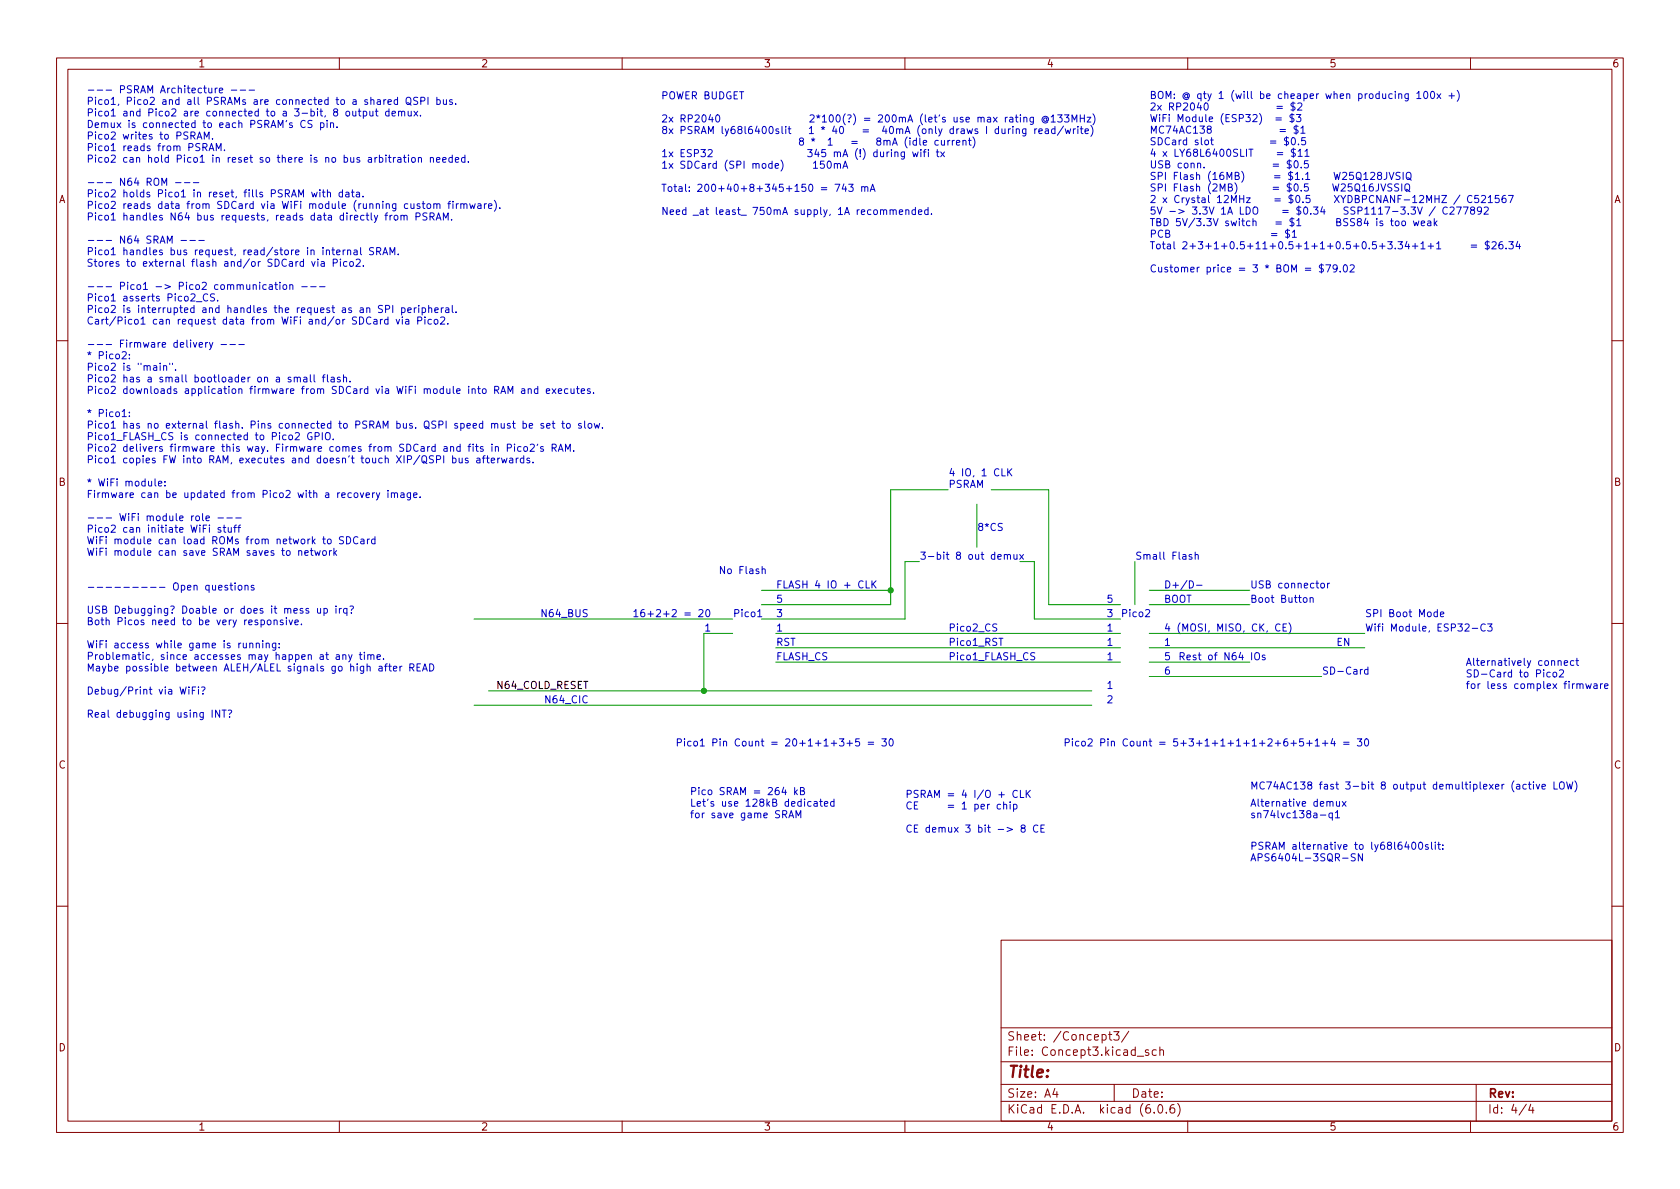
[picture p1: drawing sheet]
<svg xmlns="http://www.w3.org/2000/svg" width="297mm" height="210mm" viewBox="0 0 297 210" stroke-linecap="round" stroke-linejoin="round" font-family="sans-serif">
<g fill="none" stroke="#840000" stroke-width=".18">
<path d="M10 10.2h277v190.1h-277zM12 12.2h273v186.1h-273zM60 10.2v2M110 10.2v2M160 10.2v2M210 10.2v2M260 10.2v2M10 60.2h2M285 60.2h2M10 110.2h2M285 110.2h2M10 160.2h2"/>
<path d="M177 166.3h108v32h-108zM285 160.2h2M60 198.3v2M110 198.3v2M160 198.3v2M177 194.8h108M177 191.8h108M177 187.8h108M177 181.8h108M186.5 192.5l-.4 1h1M186.9 193v1M194.9 183l.4-.1 .3 .3v.4l-.2 .3h-.5"/>
<path d="M196 182.9h.6M196.2 182.4v1.3l.4 .2M196.9 182.4h1l-.5 .6 .4 .1v.7l-.2 .1h-.5l-.2-.1M197 191.8v3M199.6 182.4l-1.3 1.9M201.1 186.8h1.1M203.1 185.7l-.4-.1-.2 .2 .1 .3 .5 .1v.4h-.6M204.1 196.7v.1M204.4 185.7l-.4-.1-.3 .3v.4l.2 .3h.5M204.9 195.4l.2-.1a.81 .81 0 0 1 .6 .7 .81 .81 0 0 1-.3 .8h-.2a.81 .81 0 0 1-.6-.6 .81 .81 0 0 1 .3-.8zM205.1 185.8l.2-.2 .3 .1 .1 .9M205.1 185.1v1.5"/>
<path d="M206.2 196.7v.1M207.6 195.3a.59 .59 0 0 0-.7 .7v.5l.1 .3h.4l.2-.1 .1-.5-.1-.2-.5-.1-.2 .3M208.2 195.1a1.72 1.72 0 0 1 0 2.3M210 198.3v2M260 198.3v2M261 191.8v6.5M269.9 195.3l-1.3 1.9M270.6 195.3l-.3 1h.9M271 195.8v1"/>
</g>
<g fill="none" stroke="#0000c2" stroke-width=".18">
<path d="M36.9 15.6l.1 .8h.3l.2-.1M37.5 15.6v.8M38.1 15.6v.8M38.4 15.6l-.3 .2M38.8 16l.6-.1-.1-.3h-.3l-.2 .2v.6h.5M40.9 15.9h1M42.5 15.9h.9M44 15.9h1M61.3 19.7h.3l.2 .2v.4l-.2 .2h-.3l-.1-.2zM62.4 19.7v.8h.3l.2-.1M62.9 19.7v.8M63.3 19.7h.5"/>
<path d="M63.5 19.2v1.1l.3 .2M64.2 19.7h.4l.2 .2-.1 .6h-.5M64.2 19.7v1.2M65.4 19.7l.1 .8h.3l.1-.1M65.9 19.7v.8M66.4 19.7h.4M66.5 19.2v1.1l.3 .2M68.6 18l.6-.1-.1-.2-.3-.1-.2 .2 .1 .6h.4M68.8 19.7h-.4l-.2 .2 .1 .6h.5M68.8 19.2v1.3M70.3 17.7l-.4-.1-.2 .3 .1 .5h.5M70.3 17.2v1.3"/>
<path d="M70.5 19.8l.2-.1h.3v.8M70.5 19.7v.8M71 19.8l.2-.1h.3l.1 .8M72 17.3l.1-.1a.43 .43 0 0 1 .5 .4v.4a.42 .42 0 0 1-.4 .5 .42 .42 0 0 1-.4-.5v-.4zM72 18.2l.7 .4M72.2 19.7v.8h.3l.2-.1M72.7 19.7v.8M73.2 19.7l.7 .8M73.9 17.3l-.5-.1-.2 .1v.4l.5 .2 .2 .3-.3 .3-.5-.1M73.9 19.7l-.7 .8M74.4 17.9l.6-.1 .1-.2v-.3l-.7-.1v1.3M75.7 17.2v1.3"/>
<path d="M77.2 17.7l.4-.1 .2 .3-.1 .5h-.5M77.2 17.2v1.3M78.4 17.6l.1 .8 .3 .1 .1-.2M78.9 17.6v.9M80 17.7l-.3-.1-.2 .2v.2l.5 .1v.3h-.5M80.6 18.3v.2M213 18.3l.2-.1a.68 .68 0 0 1 .4 .6 .68 .68 0 0 1-.4 .7l-.2-.1-.1-.4zM225.8 18.8h.9M225.8 19.2h.9M228.6 18v1.7M229 18.3l-.5-.1-.2 .2 .1 .3 .5 .3v.4l-.2 .1-.4-.1M229.5 18.3l.4-.1 .3 .4-.8 .9h.8"/>
<path d="M247.3 16.7l.2-.1h.3v.8M247.3 16.6v.8M249 16.6v1l-.2 .3-.3-.1M249 16.6h-.4l-.2 .2 .1 .6h.5M250.5 16.5l.4-.3v1.2M250.5 17.4h.7M251.8 16.3l.2-.1a.68 .68 0 0 1 .5 .6 .68 .68 0 0 1-.5 .6l-.2-.1-.1-.4zM253 16.3l.2-.1a.68 .68 0 0 1 .5 .6 .68 .68 0 0 1-.5 .6l-.2-.1-.1-.4zM254.1 16.6l.6 .8M254.7 16.6l-.6 .8M256.2 16.9h1M256.7 16.5v.9"/>
<path d="M257.6 16a1.46 1.46 0 0 1 0 1.9M28.6 32.8v-1.3l.4 .9 .5-.9v1.3M31 32.3h1M32.6 32.3h1M33.8 24l.6-.1 .1-.1-.1-.3-.6-.2v1.3M34.1 24l.4 .6M34.2 32.3h1M34.9 24.6l.4-1.3 .4 1.3M35 24.2h.6M35.9 26h.6l.1-.2-.1-.3-.6-.1v1.2M36.1 24.6v-1.3l.4 .9 .5-.9v1.3M36.2 26l.4 .6"/>
<path d="M37 26.6l.4-1.2 .4 1.2M37.1 26.3h.6M37.6 24.5v.1M38.2 26.6v-1.2l.5 .9 .4-.9v1.2M39.7 26.5v.1M54 21.4a.6 .6 0 0 0-.9 .4 .6 .6 0 0 0 .6 .8l.3-.2M55.1 34l.3 .8 .2-.6 .2 .6 .3-.8M55.2 21.3h-.5l-.2 .1v.4l.5 .2 .2 .3-.3 .3-.5-.1M56.6 33.6v.1M56.6 34v.8M56.7 21.8l.3-.1 .3 .3-.1 .5h-.5M56.7 21.7v1.3"/>
<path d="M57 34h.5M57.2 33.6v1l.3 .2M57.8 21.7v.9M57.9 34.1l.2-.1h.3v.8M57.9 33.6v1.2M58.4 21.8l.2-.1 .3 .1 .1 .8M58.4 21.7v.9M59.6 22.4v.2M60.6 34h-.4l-.3 .2 .2 .6h.5M60.6 33.6v1.2M61.2 34h.4l.1 .8M61.7 34.3h-.4l-.2 .2 .2 .3h.4"/>
<path d="M62.1 34h.5M62.3 33.6v1l.3 .2M63 34h.5l.1 .8M63.6 34.3h-.4l-.2 .2 .2 .3h.4M64.2 34.7v.1M68.1 38.1h.4M68.2 27.4v.1M68.2 27.8v.9M68.5 37.6l-.3 .2v1.1M68.7 27.8h.4M68.8 27.4v1.1l.3 .2M69 38.1v.8"/>
<path d="M69.3 20.1l.6-.1v-.3h-.4l-.2 .1 .1 .7h.5M69.3 38.1l-.3 .2M69.6 27.8v.9M69.7 38.2l.2-.1 .4 .1v.5l-.1 .2h-.3l-.2-.1zM69.9 27.8l-.3 .3M70.3 27.9h.5l.1 .8M70.9 28.1l-.4 .1-.2 .2 .2 .3 .4-.1M70.9 38.2l.2-.1h.3v.8M70.9 38.1v.8M71.3 27.8h.5M71.4 38.3l.2-.2h.3l.1 .8M71.5 27.4v1.1l.3 .2"/>
<path d="M72.2 27.4v.1M72.2 27.8v.9M72.9 27.9l.3-.1 .2 .3v.4l-.2 .2-.3-.1-.1-.1zM73.6 38.3h.6l.1-.2-.1-.3-.6-.2v1.3M74 28l.2-.2 .3 .1v.8M74 27.8v.9M74.3 20.4v.1M74.6 36h.5M74.8 35.6v1.1l.3 .2M75.5 37.7l-.5-.1-.2 .2v.3l.6 .3 .1 .3-.3 .2h-.4M75.6 36.1l.3-.1 .3 .3v.3l-.3 .3-.3-.1-.1-.2zM76 38.3h.6l.2-.2-.1-.3-.7-.2v1.3"/>
<path d="M76.1 28l.2-.2 .3 .1v.8M76.1 27.8v.9M76.3 38.3l.5 .6M76.7 36.1l.2-.1 .3 .1v.8M76.7 36v.9M77.1 38.9l.4-1.3 .5 1.3M77.2 28.3l.6-.2-.1-.2-.3-.1-.2 .2v.6h.5M77.2 36.2l.2-.2 .3 .1 .1 .8M77.2 38.6h.6M78.3 28.3l.6-.2-.1-.2-.3-.1-.2 .2v.6h.5M78.4 38.9v-1.3l.4 1 .4-1v1.3M79.2 36h.5"/>
<path d="M79.7 35.6l-.3 .2v1.1M79.8 38.8v.1M80 27.9l-.4-.1-.2 .3 .1 .5h.5M80 27.4v1.3M80.1 35.6v.1M80.1 36v.9M80.5 28.3l.6-.2v-.2l-.4-.1-.2 .2 .1 .6h.5M80.7 36v.9M81.1 36l-.4 .3M81.5 36.1l.2-.1 .3 .1v.8M81.5 36v.9M82 36.2l.2-.2 .3 .1 .1 .8"/>
<path d="M82.2 27.9l-.4-.1-.2 .3 .1 .5h.5M82.2 27.4v1.3M82.8 28.6v.1M83 36l.3 .9 .2-.6 .3 .6 .2-.9M84.5 36.1h.5v.8M85 36.3l-.4 .1-.2 .2 .2 .3 .4-.1M85.7 36v.9M86 36l-.3 .3M86.4 36.4l.6-.1-.1-.2-.3-.1-.2 .2v.6h.5M87.4 35.4a1.46 1.46 0 0 1 0 2M88.4 36.8v.1M125.2 26.6l.5-.2 .2 .4-.8 .9h.8"/>
<path d="M126.7 20.4l.1-.1a.68 .68 0 0 1 .5 .6 .68 .68 0 0 1-.5 .7l-.1-.1-.2-.4zM136.1 22.5l.2-.1a.68 .68 0 0 1 .4 .6 .68 .68 0 0 1-.4 .6l-.2-.1-.1-.4zM136.5 29l-.4-.1-.2 .3 .1 .5h.5M136.5 28.5v1.3M137.1 29.3l.6-.1-.1-.2-.4-.1-.1 .2v.6h.5M138.1 28.3a1.46 1.46 0 0 1 0 1.9M141.6 24.9l-.3-.2 .1-.2 .2-.1 .4 .1 .1 .1-.1 .2-.5 .2-.2 .2 .1 .3 .2 .2h.2l.3-.3v-.2l-.3-.3M143.5 24.6l.3 .1 .3-.1M143.6 24.9l.2-.2 .1 .2M143.8 24.4v.3M143.8 28.9l.4-.4v1.3M143.8 29.8h.8"/>
<path d="M145.7 28.5h-.6l-.1 .6 .2-.1h.4l.2 .2-.1 .4-.2 .2-.5-.2M146.4 28.6l.1-.1a.68 .68 0 0 1 .5 .6 .68 .68 0 0 1-.5 .7l-.1-.2-.2-.3zM146.4 24.8l.4-.4v1.3M146.4 25.7h.8M147.5 29l.2-.1 .3 .1 .1 .8M147.5 28.9v.9M147.6 32.6h.9l-.6 1.2M148.1 29.1l.1-.2 .3 .1 .1 .8M149 29.8l.5-1.3 .4 1.3M149.2 29.4h.6M149.2 32.5l-.3 .9h.8M149.5 33v.8"/>
<path d="M150.1 32.6h.7l-.4 .5 .4 .1v.5l-.2 .1-.5-.1M150.6 25h1M150.6 25.4h1M152.4 33.1l.1-.1 .3 .1 .1 .7M152.4 33v.8M152.6 26.3a1.46 1.46 0 0 1 0 1.9M152.9 33.2l.2-.2 .3 .1v.7M153.9 33.8l.4-1.2 .4 1.2M154 33.5h.6M155.1 26.9h-.4l-.2 .2 .1 .6h.5M155.1 26.4v1.3M155.3 24.9l-.3-.2 .1-.2 .2-.1 .3 .1 .1 .1v.2l-.6 .2-.1 .2v.2l.3 .3h.2l.2-.3v-.2l-.2-.3"/>
<path d="M155.7 26.9v.8h.3l.2-.1M156.2 26.9v.8M156.3 24.9l.2-.1 .3 .1v.8M156.3 24.8v.9M156.8 25l.2-.2 .3 .1 .1 .8M156.8 26.9v.8M157.2 26.9l-.4 .2M157.4 37.2l.2-.1 .3 .1v.7M157.4 37.1v.8M157.6 26.4v.2M157.6 26.9v.8M157.8 25.7l.4-1.3 .4 1.3"/>
<path d="M157.9 37.3l.2-.2 .3 .1 .1 .7M157.9 25.3h.6M158.2 27l.2-.1h.3l.1 .8M158.2 26.9v.8M159 37.5l.6-.1v-.2l-.4-.1-.2 .2 .1 .6h.5M159.9 26.9v1l-.2 .2h-.3M159.9 26.9h-.3l-.3 .2 .1 .6h.5M160.2 37.2l.1-.1 .3 .1 .1 .7M160.2 37.1v.8M160.4 24.2a1.46 1.46 0 0 0 0 2M160.9 24.8v.9M161.4 26.9l.2 .8 .3-.6 .2 .6 .2-.8"/>
<path d="M161.9 37.2l-.4-.1-.3 .2 .2 .6h.5M161.9 36.7v1.2M162 24.9l-.3-.1-.3 .3 .1 .5h.5M162 24.4v1.3M162.4 37.5l.6-.1-.1-.2-.3-.1-.2 .2 .1 .6h.4M162.6 24.4v1.1l.2 .2M162.8 26.4v.2M162.8 26.9v.8M163.2 25.2l.6-.1v-.2l-.4-.1-.2 .2 .1 .6h.5M163.2 26.9h.5M163.7 26.4l-.3 .2v1.1M164.1 37.2l-.4-.1-.2 .2 .1 .6h.5"/>
<path d="M164.1 36.7v1.2M164.1 26.4v.2M164.1 26.9v.8M164.7 37.8v.1M165.5 26.9h.5M165.7 26.4v1.1l.3 .2M165.9 24.9l-.4-.1-.2 .3 .1 .5h.5M166.3 26.9l.7 .8M166.4 24.8l.1 .8 .3 .1 .2-.2M167 24.8v.9M167 26.9l-.7 .8M167.6 24.8v.9"/>
<path d="M168 24.8l-.4 .3M168.4 24.8v.9M168.7 24.8l-.3 .3M169.1 25.2l.6-.1v-.2l-.4-.1-.2 .2 .1 .6h.5M170.3 24.9l.1-.1 .3 .1 .1 .8M170.3 24.8v.9M171.2 24.8h.5M171.4 24.4v1.1l.3 .2M172 24.2a1.46 1.46 0 0 1 0 2M174.6 20.8h.5l.1 .8M175.2 21l-.5 .1-.1 .2 .1 .3 .5-.1M175.6 20.7l.7 .9"/>
<path d="M176.3 20.7l-.7 .9M176.5 22.8h-.3l-.3 .2 .2 .6h.4M176.5 22.4v1.2M177.2 22.8v.8h.3l.2-.1M177.7 22.8v.8M177.8 20.7v.9M178.1 20.7l-.3 .3M178.3 22.8v.8M178.5 20.8h.5l.1 .8M178.7 22.8l-.4 .2M179.1 21l-.4 .1-.2 .2 .2 .3 .4-.1M179.1 22.4v.1"/>
<path d="M179.1 22.8v.8M179.5 20.7h.5M179.7 20.3v1.1l.3 .2M179.7 22.9l.2-.1h.3v.8M179.7 22.8v.8M180.4 20.3v.1M180.4 20.7v.9M181 20.9l.2-.2 .3 .1 .1 .8M181 20.7v.9M181.4 22.8v1l-.3 .2h-.3M181.4 22.8h-.4l-.2 .2 .1 .6h.5M182.7 20.7v1.1l-.2 .2-.3-.1"/>
<path d="M182.7 20.8l-.3-.1-.3 .3 .1 .5h.5M183 22.8v.8M183.3 22.8l-.3 .2M183.7 23.2l.6-.1-.1-.3h-.3l-.2 .2v.6h.5M184.8 22.8h.5l.1 .8M185.1 21a.31 .31 0 0 0-.5-.1 .31 .31 0 0 0 0 .5 .31 .31 0 0 0 .5-.1M185.1 20.9v.4l.1 .1a.55 .55 0 0 0-.3-.9 .55 .55 0 0 0-.7 .7 .61 .61 0 0 0 .4 .5 .61 .61 0 0 0 .7-.1M185.4 23.1h-.4l-.2 .2 .2 .3h.4M185.9 20.7l.3-.4v1.3M185.9 21.6h.7M186.5 22.8h-.3l-.3 .2 .1 .6h.5M186.5 22.4v1.2"/>
<path d="M187 20.3h.8l-.4 .5 .3 .1v.6l-.1 .1-.6-.1M188 22.3l-1.1 1.6M188.2 20.3h.8l-.4 .5 .3 .1v.6l-.1 .1-.6-.1M188.3 22.8l.3 .8 .2-.6 .3 .6 .2-.8M189.5 21.6v-1.3l.5 .9 .4-.9v1.3M189.8 22.8v.8M190.2 22.8l-.4 .2M190.6 22.4v.1M190.6 22.8v.8M191 20.3v1.3M191 20.9h.7M191 22.8h.5"/>
<path d="M191.2 22.4v1l.3 .2M191.7 20.3v1.3M191.8 23.2l.7-.1-.1-.3h-.4l-.2 .2 .1 .6h.5M192.2 20.7h.7l-.7 .9h.7M192.9 22.2a1.46 1.46 0 0 1 0 1.9M193.2 20.1a1.46 1.46 0 0 1 0 2M211.7 29l.2-.2 .3 .1 .1 .8M212.9 29.6v.1M213.1 24.8h.3l.3 .2v.4l-.3 .2-.3-.1-.1-.1zM213.7 22.8l-.3-.2 .1-.2 .2-.1 .3 .1 .2 .1-.1 .2-.5 .2-.2 .2v.2l.3 .3h.2l.3-.3v-.2l-.3-.3M214 24.8h.5M214.2 24.3v1.1l.3 .2"/>
<path d="M216.9 31.7v-1.2l.5 .9 .4-.9v1.2M217.2 33.1h.5l.2-.2-.1-.3-.6-.1v1.3h.5l.2-.1v-.3l-.3-.3M217.7 35.8v-1.2l.5 .9 .4-.9v1.2M218.3 32.3a1.46 1.46 0 0 1 0 2M218.4 31.1l.5-.1 .2-.2-.1-.2-.6-.1v1.2h.5l.2-.1v-.3l-.3-.2M219.3 36.6v1.3h.6M219.4 26.4v1.3h.6M219.5 30.3a1.46 1.46 0 0 1 0 1.9M219.5 39.1h.5M219.7 38.6v1.1l.3 .2M220.3 36.6a.64 .64 0 0 1 .8 .6 .64 .64 0 0 1-.8 .7zM221.6 36.8l.2-.2a.43 .43 0 0 1 .6 .4v.5a.42 .42 0 0 1-.4 .4 .42 .42 0 0 1-.5-.4z"/>
<path d="M224.6 24.9h1M224.6 25.3h1M225.1 29.4h1M225.1 33.5h1M225.1 29h1M225.1 33.1h1M225.4 31.1h.9M225.4 31.4h.9M225.4 35.2h1M225.4 35.5h1M225.6 20.9h1M225.6 21.2h1"/>
<path d="M225.6 39.3h1M225.6 39.6h1M225.8 27h1M225.8 27.3h1M226.3 22.9h1M226.3 23.3h1M226.8 37.2h1M226.8 37.6h1M227.5 24.2v1.6M227.8 24.4l-.5-.1-.1 .2v.3l.5 .3 .1 .3-.2 .2-.5-.1M228 28.2v1.7M228.3 28.5l-.5-.1-.2 .1v.4l.6 .3 .1 .3-.2 .2-.5-.1"/>
<path d="M228.4 24.5l.2-.2a.68 .68 0 0 1 .5 .7 .68 .68 0 0 1-.5 .6l-.2-.1-.1-.4zM228.4 20.1v1.6M228.7 26.2v1.6M228.8 20.3l-.5-.1-.2 .2v.3l.6 .3 .1 .3-.2 .2h-.5M228.9 28.5l.2-.1a.68 .68 0 0 1 .4 .7 .68 .68 0 0 1-.4 .6l-.2-.1-.1-.4zM229 26.4h-.4l-.2 .1v.4l.5 .2 .1 .3-.2 .3-.5-.1M229.2 22.1v1.6M229.2 20.2h.8l-.4 .5 .3 .2v.5l-.1 .1-.6-.1M229.5 22.4l-.5-.1-.1 .1v.4l.5 .2 .1 .3-.2 .3-.5-.1M229.5 26.7l.4-.3v1.3M229.5 27.7h.7M229.6 25.5v.1"/>
<path d="M230 22.7l.4-.4v1.3M230 23.6h.7M230.1 29.6v.1M230.7 26.7l.4-.3v1.3M230.7 27.7h.8M230.8 24.3h-.6l-.1 .6 .2-.1 .4 .1 .2 .2-.1 .4-.2 .1-.5-.1M231.3 28.4h-.6l-.1 .6 .2-.1 .4 .1 .1 .2v.4l-.2 .1-.5-.1M239.6 32.7l.3-.2a.43 .43 0 0 1 .5 .4v.5a.42 .42 0 0 1-.4 .4 .42 .42 0 0 1-.4-.4zM239.8 33.5l.7 .4M239.9 30.7l.2-.2a.43 .43 0 0 1 .6 .4v.4a.42 .42 0 0 1-.5 .5 .42 .42 0 0 1-.4-.5zM240 31.4l.7 .5M240.9 32.9l.4-.4v1.3"/>
<path d="M240.9 33.8h.7M241.1 30.8l.4-.3v1.2M241.1 31.7h.8M242.3 30.6l.5-.1 .3 .3-.8 .9h.8M242.7 32.5l-.4 .1a.86 .86 0 0 0 0 1.2l.5-.1v-.5l-.2-.2h-.3l-.2 .2M243.4 38.6v.2M243.4 39.1v.8M243.7 32.5v.9a.41 .41 0 0 1-.4 .4M243.8 31l-.2-.2v-.2l.2-.1h.4l.1 .2-.1 .2-.5 .2-.1 .2v.3l.2 .1h.2l.3-.2-.1-.4-.2-.1M244.2 32.5l.4 1.3 .4-1.3M244.5 39.1h-.3l-.2 .2v.1l.5 .2v.3h-.5M245.2 30.5v.9a.41 .41 0 0 1-.5 .3"/>
<path d="M245.6 30.5l.4 1.2 .5-1.2M245.9 39.1h.4M246 38.6v1.1l.3 .2M246.1 32.6l-.5-.1-.2 .1v.4l.6 .2 .1 .3-.2 .3-.5-.1M246.8 39.1h.3l.3 .2v.4l-.3 .2h-.3l-.1-.2zM247.3 32.6l-.5-.1-.2 .1v.4l.6 .2 .1 .3-.2 .3-.5-.1M247.5 30.5h-.4l-.3 .2 .1 .3 .6 .3v.3l-.2 .1h-.5M247.8 32.5v1.3M248 39.1h.3l.2 .2v.4l-.2 .2h-.3l-.2-.2zM248.1 30.5v1.2M248.6 32.6l.1-.1a.43 .43 0 0 1 .5 .4v.5a.42 .42 0 0 1-.4 .4 .42 .42 0 0 1-.4-.4v-.5zM248.6 33.5l.7 .4"/>
<path d="M248.7 30.7l.2-.2a.43 .43 0 0 1 .6 .4v.4a.42 .42 0 0 1-.4 .5 .42 .42 0 0 1-.5-.5zM248.9 31.4l.6 .5M249 37.8v.1M249.5 36.6h.8l-.5 .5 .4 .1v.6l-.2 .1-.5-.1M249.9 39.1l.2 .8 .3-.6 .2 .6 .3-.8M250.6 36.6l.5 1.3 .4-1.3M251.3 39.5l.6-.1-.1-.3h-.3l-.2 .2 .1 .6h.4M252.4 39.1h.5l.1 .8M253 39.4h-.4l-.2 .2 .2 .3h.4M253.6 38.6v1.3M253.7 35.2h.7M253.7 39.4l.4 .5"/>
<path d="M253.8 36.5l-1.1 1.7M254.1 39.1l-.5 .5M254.4 34.6v1.2M254.9 34.6h.9l-.9 1.2h.9M255.9 36.7a.6 .6 0 0 0-.8 .5 .6 .6 0 0 0 .5 .7l.3-.1M256.4 36.7l.5-.1 .2 .4-.8 .9h.8M257.5 36.6h.9l-.6 1.3M258.1 34.5l-1.1 1.6M258.7 36.6h.9l-.6 1.3M260.2 34.7a.6 .6 0 0 0-.8 .4 .6 .6 0 0 0 .6 .7l.2-.1M260.2 37.1l-.2-.2 .1-.2 .1-.1 .4 .1 .1 .1v.2l-.6 .2-.1 .2v.2l.2 .3h.3l.2-.3v-.2l-.2-.3M261.4 34.6h-.6l-.1 .6 .2-.2 .4 .1 .2 .2-.1 .4-.2 .1-.5-.1"/>
<path d="M261.9 34.7l.5-.1 .3 .3-.8 .9h.8M261.9 37.1l-.2 .3-.4-.1-.1-.2 .1-.4 .4-.1 .2 .1a.84 .84 0 0 1-.3 1.2h-.3M262.4 36.7l.5-.1 .2 .4-.7 .9h.7M263.1 34.9l.4-.3v1.2M263.1 35.8h.8M265 34.6h-.6v.6l.1-.2 .5 .1 .1 .2-.1 .4-.2 .1-.4-.1M266.2 34.6h-.4a.86 .86 0 0 0 0 1.2l.4-.1 .1-.4-.3-.3-.3 .1-.1 .2M266.7 34.6h.9l-.6 1.2M28.3 43l.4-1.3 .5 1.3M29.6 43v-1.3l.4 .9 .4-.9v1.3M32 42.5h1M33.6 42.5h.9"/>
<path d="M34.7 53.4h1M35.2 42.5h.9M36.7 52.1a.6 .6 0 0 0-.8 .4 .6 .6 0 0 0 .6 .7l.2-.1M37.9 52h-.4l-.3 .2 .1 .3 .6 .2v.4l-.2 .1h-.5M38.5 53.1v.1M43.6 50.3l.1 .8 .3 .1 .2-.1M44.2 50.3v.9M44.8 50.5l.1-.2 .4 .1v.8M44.8 50.3v.9M45.9 49.9v.1M45.9 50.3v.9M47.1 50.4l-.4-.1-.2 .3 .1 .5h.5"/>
<path d="M47.6 50.4h.5l.1 .8M48.2 50.6l-.5 .1-.1 .2 .1 .3 .5-.1M48.6 50.3h.5M48.8 49.9v1.1l.3 .2M49.5 49.9v.1M49.5 50.3v.9M50.2 50.4l.3-.1 .2 .3v.3l-.2 .3-.3-.1-.2-.2zM51.2 50.5l.2-.2 .3 .1 .1 .8M51.2 50.3v.9M53.4 50.7h.9M54.9 50.7h1M55.1 46.2l.3 .9 .3-.9"/>
<path d="M56.2 46.2v.9M56.5 50.7h1M56.8 46.3h.5v.8M57.3 46.6h-.4l-.2 .2 .2 .3 .4-.1M58.9 46.5l.6-.1 .1-.2v-.3l-.7-.1v1.3M59.5 44.6l.6-.1v-.2l-.4-.1-.2 .2 .1 .6h.5M60.2 45.8v.1M60.2 46.2v.9M60.7 44.2v.9M61 44.2l-.3 .2M61.3 46.3l-.3-.1-.3 .3 .2 .5h.4M61.5 44.3l.1-.1 .3 .1 .1 .8"/>
<path d="M61.5 44.2v.9M61.9 46.3l.3-.1 .3 .3v.4l-.3 .2-.3-.1-.1-.1zM62.6 44.3h.5l.1 .8M63 45.9l.5-.1 .2 .4-.8 .9h.8M63.2 44.5l-.5 .1-.2 .1 .2 .4 .5-.1M63.8 43.8v1.1l.1 .2M64.2 47v.1M66.1 43.8h-.5l-.3 .2 .2 .3 .5 .3v.3l-.2 .2-.5-.1M66.1 56.5h.5l.1 .8M66.6 44.4h.6l.1-.2v-.3l-.7-.1v1.3M66.7 56.8h-.5l-.1 .2 .1 .3h.5M66.9 44.4l.4 .7"/>
<path d="M67.3 56.5v.8M67.6 54.1l-.5-.1-.2 .2 .1 .3 .6 .3v.4l-.2 .1-.5-.1M67.6 56.5l-.3 .2M67.7 45.1l.4-1.3 .4 1.3M67.8 44.7h.6M68.2 54.7l.6-.1 .1-.2-.1-.3-.6-.1v1.3M68.6 56.5h-.4l-.2 .2 .1 .6h.5M68.6 56v1.3M69 45.1v-1.3l.4 .9 .4-.9v1.3M69.4 54v1.3M70 56.5l.3 .8 .4-.8M70.4 44.9v.2"/>
<path d="M71 54.5l.4-.1 .2 .3-.1 .5h-.5M71 54.4v1.3M71.1 56v.2M71.1 56.5v.8M71.7 56.5h.5l.1 .8M72.1 54.9l.6-.2-.1-.2-.3-.1-.2 .2 .1 .6h.4M72.3 56.8h-.4l-.2 .2 .2 .3h.4M73.3 54.4v.9M73.6 54.4l-.3 .3M73.9 56.7h.6l.1-.2-.1-.3-.6-.2v1.3M74 54v.1M74 54.4v.9"/>
<path d="M74.6 54.5l.4-.1 .2 .3-.1 .5h-.5M74.6 54.4v1.3M75.1 56v.2M75.1 56.5v.8M75.8 54.5l.2-.1 .3 .1v.8M75.8 54v1.3M76.3 56.5h-.4l-.2 .2 .1 .6h.5M76.9 54.9l.6-.2-.1-.2-.3-.1-.2 .2v.6h.5M76.9 56.5h.3l.2 .2v.4l-.2 .2h-.3l-.1-.2zM77.9 56.2l.5-.2 .2 .4-.8 .9h.8M78 54.4v.9M78.4 54.4l-.4 .3"/>
<path d="M78.8 54.5h.5l.1 .8M79.2 57.2v.1M79.4 54.7l-.5 .1-.1 .2 .1 .3 .5-.1M80 54v1.1l.1 .2M80.6 55.2v.1M224.8 41.3h1M224.8 41.7h1M227.6 40.5v1.6M228 40.8l-.5-.1-.2 .1v.4l.6 .2 .1 .3-.2 .3-.5-.1M228.5 41.1l.4-.4v1.3M228.5 42h.7M233.6 46.6v1.7"/>
<path d="M234 46.9l-.5-.1-.2 .1v.4l.6 .3 .1 .3-.2 .2-.5-.1M234.4 46.8h.9l-.6 1.3M236.4 47.4l-.2 .2h-.3l-.2-.2 .1-.5 .4-.1 .2 .1a.84 .84 0 0 1-.3 1.2h-.3M237 48v.1M237.6 46.9l.2-.1a.68 .68 0 0 1 .4 .7 .68 .68 0 0 1-.4 .6l-.2-.1-.1-.4zM238.7 46.9l.5-.1 .2 .4-.7 .9h.7M243.3 42.7h-.6l-.1 .6 .2-.1 .5 .1 .1 .2-.1 .4-.2 .1-.5-.1M243.9 43.5h1M252.5 43.5h1M253 43v1M254 43.1l.4-.4v1.3M254 44h.7"/>
<path d="M260.1 43.3h1M260.1 43.7h1M263 42.6v1.6M263.3 42.8l-.5-.1-.1 .2v.3l.5 .3 .1 .3-.2 .2-.5-.1M263.8 42.9l.5-.2 .2 .4-.7 .9h.7M265.6 42.7l-.3 .1a.85 .85 0 0 0 0 1.2l.4-.1v-.4l-.2-.3-.4 .1-.1 .2M266.3 43.9v.1M266.8 42.7h.8l-.5 .5 .4 .1v.6l-.2 .1-.5-.1M268.3 42.7l-.3 .9h.8M268.7 43.2v.8M21.6 62.3l.5-.1 .2 .3-.8 1h.8M21.6 72.8l.4-.4v1.3"/>
<path d="M21.6 73.7h.7M22.9 63.3v.2M22.9 62.7v.1M22.9 73.6v.1M22.9 72.9v.1M28.3 64.2v.1M28.3 64.7v.8M28.9 64.8l.2-.1h.3l.1 .8M28.9 64.7v.8M30 64.2v.3M30.5 64.2v.3M31 65.4v.1"/>
<path d="M34.2 60.6l.3 .8 .3-.8M35.2 61l.6-.1v-.3h-.4l-.2 .1 .1 .6h.5M36.4 60.6v.8M36.7 60.6l-.3 .2M37 60.6l.3 .8M37.6 60.6l-.4 1.1-.2 .1M39.1 60.9h1M40.7 60.9h.9M42.2 60.9h1M52 66.8l.2-.1 .3 .1 .1 .7M52 66.7v.8M52.6 66.9l.2-.2 .3 .1v.7"/>
<path d="M53.7 66.8h.5l.1 .7M54.3 67l-.5 .1-.1 .1 .1 .3h.5M54.9 66.3v1.1l.1 .1M55.1 76.6a.59 .59 0 0 0-.7 .5 .59 .59 0 0 0 .7 .6l.1-.5h-.3M55.5 66.3v1.1l.2 .1M55.7 77.2l.6-.1 .1-.2v-.3l-.7-.1v1.3M57 66.7h.5M57 76.5v1.3M57.5 66.3l-.3 .2v1M57.6 76.7l.2-.2a.43 .43 0 0 1 .6 .4v.4a.42 .42 0 0 1-.4 .5 .42 .42 0 0 1-.5-.5zM57.9 66.3v1.1l.2 .1M58.6 66.8h.4l.1 .7"/>
<path d="M58.9 77.6v.2M59.1 67l-.4 .1-.2 .1 .2 .3h.4M60.1 66.8l-.3-.1-.2 .2 .1 .2 .4 .1v.3h-.5M60.7 66.8l.2-.1 .3 .1 .1 .7M60.7 66.3v1.2M61.9 67.4v.1M85.4 79h-.3l-.2 .1 .1 .2 .4 .1v.3h-.5M87 78.5v.2M87 79v.8M87.6 79.1l.2-.1h.3v.8M87.6 79v.8M88.6 69.6l.4-1.3 .4 1.3"/>
<path d="M88.6 74.9l.1 .8h.3l.2-.1M88.7 69.2h.6M89.2 74.9v.8M89.7 79.2l.6-.1 .1-.1v-.3l-.7-.2v1.3M89.8 69.6v-1.3l.4 .9 .5-.9v1.3M90.2 74.9h-.3l-.2 .2 .1 .1 .4 .2v.3h-.5M90.6 74.9h.5M90.8 74.5v1l.3 .2M91 78.5v.2M91 79v.8M92.1 79h-.3l-.3 .2 .1 .5h.5M92.2 68.8h.5l.1 .8"/>
<path d="M92.5 74.9h.3l.3 .2-.1 .6h-.5M92.5 74.5v1.2M92.7 79h.3l.3 .2v.4l-.3 .2-.3-.1-.1-.1zM92.8 69l-.4 .1-.2 .2 .2 .3 .4-.1M93.4 68.9l.2-.2 .3 .1v.8M93.4 68.7v.9M93.6 75.3l.6-.1-.1-.3h-.3l-.2 .2v.6h.5M93.8 78.7l.4-.2 .3 .4-.8 .9h.8M95.1 68.8l-.4-.1-.2 .3 .1 .5h.5M95.1 68.3v1.3M95.1 78.5l-.1 .3M96.1 79h-.4l-.1 .1v.2l.5 .1v.3h-.5"/>
<path d="M96.1 74.9h-.3l-.2 .2 .1 .1 .4 .2v.3h-.5M96.6 69.2l.6-.2-.1-.2-.3-.1-.2 .2 .1 .6h.4M96.7 75.3l.6-.1-.1-.3h-.4l-.1 .2v.6h.5M97.6 79.2l.6-.1 .2-.1-.1-.3-.7-.2v1.3M97.6 68.7l.7 .9M97.6 74.9h.5M97.8 74.5v1l.3 .2M97.9 79.2l.5 .6M98.3 68.7l-.7 .9M98.7 69.2l.6-.2v-.2l-.4-.1-.2 .2 .1 .6h.5M98.7 79.8l.4-1.3 .5 1.3M98.8 79.4h.6"/>
<path d="M99.3 74.9h.5M99.5 74.5v1l.3 .2M100 79.8v-1.3l.4 .9 .4-.9v1.3M100.2 75l.2-.1 .4 .1v.5l-.1 .2h-.3l-.2-.1zM100.4 68.8l-.4-.1-.2 .3 .1 .5h.5M101 68.7v.8l.3 .1 .2-.1M101.4 79.7v.1M101.5 68.7v.9M101.9 68.7h.5M102.1 68.3v1.1l.3 .2M102.8 69.2l.6-.2-.1-.2-.4-.1-.1 .2v.6h.5M102.8 74.9h-.3l-.2 .2v.1l.5 .2v.3h-.5"/>
<path d="M103.4 74.5v1l.2 .2M104 75l.2-.1 .4 .1v.5l-.1 .2h-.3l-.2-.1zM104.3 68.8l-.3-.1-.1 .2v.2l.4 .1v.3h-.4M104.9 69.5v.1M105.1 74.9l.2 .8 .2-.6 .3 .6 .2-.8M106.5 75.6v.1M27.4 84.7v1.1l.2 .1M28 85.5l.6-.1v-.2l-.4-.1-.2 .2 .1 .6h.5M29.2 85.8v.1M29.2 85.2v.1M33.9 91.2v.9M34.2 91.2l-.3 .3"/>
<path d="M34.7 91.3l.3-.1 .3 .3v.3l-.3 .3-.3-.1-.1-.2zM35.8 90.8v1.1l.2 .2M36.4 91.7l.6-.2v-.2l-.4-.1-.2 .2 .1 .6h.5M37 92.9v.1M38.5 91.6h1M39 93.3h-.3l-.2 .2 .1 .1 .4 .2v.3h-.5M39.4 93.3h.5M39.6 92.9v1l.3 .2M40.1 91.6h1M40.4 93.3v.8h.3l.2-.1M40.9 93.3v.8M41.3 93.3h.5"/>
<path d="M41.7 91.6h1M41.8 92.9l-.3 .1v1.1M42 93.3h.5M42.5 92.9l-.3 .1v1.1M52.8 97.5l.2-.1h.3l.1 .8M52.8 97.4v.8M53.9 97.8l.6-.1-.1-.3h-.3l-.2 .1 .1 .7h.4M54.9 97.4h.5M55 96.9v1.1l.4 .2M55.7 97.4l.2 .8 .2-.6 .3 .6 .2-.8M57.2 97.4h.3l.2 .2v.4l-.2 .2h-.3l-.2-.2zM58 95.4l.3-.1 .3 .3v.3l-.3 .3-.3-.1-.1-.2z"/>
<path d="M58.3 97.4v.8M58.6 97.4l-.3 .2M59 96.9v1.3M59.2 97.7l.3 .5M59.5 97.4l-.5 .4M60.7 95l-.4-.1-.2 .1v.4l.5 .2 .1 .3-.2 .3-.5-.1M61.3 94.9a.64 .64 0 0 1 .7 .6 .64 .64 0 0 1-.7 .7zM62.7 87.3l.2-.2 .3 .2 .1 .4-.1 .2-.3 .1-.2-.1zM63.3 95a.6 .6 0 0 0-.9 .4 .6 .6 0 0 0 .6 .8l.3-.2M63.7 87.1l.3 .9 .3-.9M63.8 95.4h.5l.1 .8M64.4 95.6l-.5 .1-.1 .2 .1 .3 .5-.1"/>
<path d="M64.7 87.6l.6-.2v-.2l-.4-.1-.2 .2 .1 .6h.5M65 95.3v.9M65.3 95.3l-.3 .3M65.9 87.1v.9M66.2 87.1l-.3 .3M66.3 95.4l-.4-.1-.2 .3 .1 .5h.5M66.3 94.9v1.3M66.5 87.1l.3 .9M67.1 87.1l-.4 1.2-.2 .1M68.6 86.7v.1M68.6 87.1v.9M69.2 87.3l.2-.2 .3 .1v.8"/>
<path d="M69.2 87.1v.9M69.7 87.3l.2-.2 .3 .1 .1 .8M70.9 87.2h.5v.8M71.4 87.4l-.4 .1-.2 .2 .2 .3 .4-.1M72.6 87.1v1.1l-.3 .2h-.3M72.6 87.2l-.4-.1-.2 .3 .1 .5h.5M73.1 87.6l.6-.2v-.2l-.4-.1-.2 .2 .1 .6h.5M74.3 87.9v.1M80 81.1l.4-.1 .2 .3-.1 .5h-.5M80 80.6v1.3M81.2 81v.8l.3 .1 .2-.2M81.7 81v.9"/>
<path d="M82.7 81.1l-.3-.1-.1 .2v.2l.4 .1v.3h-.4M84.3 81.1h.5l.1 .8M84.9 81.3l-.5 .1-.1 .2 .1 .3 .5-.1M85.3 81h.5M85.8 80.6l-.3 .2v1.1M86 81h.5M86.2 80.6v1.1l.3 .2M86.9 81.4l.6-.1-.1-.2-.4-.1-.1 .2v.6h.5M88 81v.9M88.4 81l-.4 .3M88.7 81l.2 .9 .3-.6 .2 .6 .2-.9M90.1 81.1h.5l.1 .8"/>
<path d="M90.7 81.3l-.5 .1-.1 .2 .1 .3 .5-.1M91.3 81v.9M91.6 81l-.3 .3M92.6 81.1l-.4-.1-.2 .3 .1 .5h.5M92.6 80.6v1.3M93.6 81.1l-.3-.1-.2 .2 .1 .2 .4 .1v.3h-.5M94.2 81.7v.2M176.4 98.5l.6-.1v-.3h-.4l-.2 .1 .1 .6h.5M177.2 82.9v1.3h.6M177.6 98.2l.2-.1h.3v.8M177.6 98.1v.8M178.1 98.2l.2-.1h.3l.1 .8"/>
<path d="M178.2 82.9v1.3M178.4 83.4l.5 .8M178.9 82.9l-.7 .7M179.3 98.1v.7l.3 .1 .2-.1M179.8 98.1v.8M180.3 98.1l.7 .8M181 98.1l-.7 .8M210.7 98.1h-.3l-.2 .1 .1 .2 .4 .1v.3h-.5M211.3 98.2l.2-.1h.3l.1 .8M211.3 97.6v1.3M15.6 103.9h1M17.2 103.9h1"/>
<path d="M18.8 103.9h.9M20.3 103.9h1M21.9 103.9h1M23.5 103.9h.9M25.1 103.9h.9M26.6 103.9h1M28.2 103.9h1M30.9 103.1h.1a.43 .43 0 0 1 .5 .4v.4a.42 .42 0 0 1-.4 .5 .42 .42 0 0 1-.4-.5v-.4zM32.1 103.6l.3-.1 .3 .2-.1 .6h-.5M32.1 103.5v1.3M33.2 103.9l.6-.1-.1-.2-.4-.1-.1 .2v.6h.5M34.3 103.6l.2-.1 .3 .1 .1 .7"/>
<path d="M34.3 103.5v.8M37 103.6l-.4-.1-.2 .2 .1 .6h.5M37 103.5v1.3M37.6 103.5v.8h.3l.2-.1M38.1 103.5v.8M38.7 103.9l.6-.1-.1-.2-.4-.1-.1 .2v.6h.5M40.2 103.6l-.3-.1-.2 .2 .1 .2 .4 .1v.3h-.5M40.7 103.5h.4M40.8 103.1v1.1l.3 .1M41.6 103.1v.1M41.6 103.5v.8M42.2 103.6l.3-.1 .3 .2v.4l-.3 .2h-.3l-.1-.2z"/>
<path d="M43 113.7l.1 .8 .3 .1 .2-.2M43.3 103.6l.2-.1 .3 .1 .1 .7M43.3 103.5v.8M43.6 113.7v.9M44.2 113.8l.1-.1 .3 .1 .1 .8M44.2 113.7v.9M44.9 103.6l-.3-.1-.2 .2 .1 .2 .4 .1v.3h-.5M45.3 113.8l.2-.1 .3 .1 .1 .8M45.3 113.7v.9M46.2 109.7l.3-.1 .3 .3-.2 .5h-.4M46.5 113.3v.1M46.5 113.7v.9"/>
<path d="M47.1 113.8l.1-.1 .4 .1v.8M47.1 113.7v.9M47.4 109.7l.3-.1 .2 .3v.3l-.2 .3-.3-.1-.2-.2zM48.5 109.8l.1-.2 .3 .1 .1 .8M48.5 109.6v.9M48.8 113.7v1.1l-.3 .2-.3-.1M48.8 113.8l-.4-.1-.2 .3 .1 .5h.5M49.4 114.4v.2M49.4 113.8v.1M50 109.7l-.3-.1-.2 .2 .1 .2 .4 .1v.3h-.5M50.6 109.6v.9M51.1 109.6l.3 .9 .3-.9"/>
<path d="M52.1 110.1l.7-.2-.1-.2-.4-.1-.2 .2 .1 .6h.5M53.3 110.4v.1M54.6 107.6h-.3l-.2 .2v.2l.5 .1v.3h-.5M56.1 107.6l.1 .8h.3l.2-.1M56.7 107.6v.8M57.3 107.6h.3l.3 .2-.1 .6h-.5M57.3 107.6v1.3M57.6 115.8h.5M57.8 115.3v1.1l.3 .2M59.4 107.2v.1M59.4 107.6v.8M59.5 115.8h.4l.1 .8"/>
<path d="M60 116.1h-.4l-.2 .2 .2 .3h.4M60 107.6v.8M60.4 107.6l-.4 .2M60.6 115.9l.2-.1h.3l.1 .8M60.6 115.8v.8M61.3 107.6h-.3l-.3 .2 .2 .6h.4M61.3 107.6v1.3M61.6 115.8l.3 .8M61.9 107.2h.4l.2 .1-.4 .7M62.1 108.3v.1M62.2 115.8l-.4 1.1-.2 .1M63.5 115.8h.5"/>
<path d="M63.7 115.3v1.1l.3 .2M64.4 115.3v.2M64.4 115.8v.8M65 115.9l.2-.1h.3l.1 .8M65 115.8v.8M65.6 115.9l.2-.1h.3v.8M66.7 116.2l.6-.1-.1-.3h-.4l-.1 .1v.7h.5M67 117.9h.5l.1 .8M67.6 118.1l-.5 .1-.1 .2 .1 .3 .5-.1M67.8 116.5v.1M68 117.8h.5M68.5 117.4l-.3 .2v1.1"/>
<path d="M68.7 117.8h.5M68.9 117.4v1.1l.3 .2M69.6 118.2l.6-.1-.1-.2-.4-.1-.1 .2v.6h.5M70.7 117.8v.9M71.1 117.8l-.4 .3M72.5 118.1l.6-.1 .1-.2-.1-.3-.6-.1v1.3M72.8 118.1l.4 .6M73.7 118h.5M74.3 117.4h-.6v1.3h.6M74.7 118.7l.4-1.3 .5 1.3M74.8 118.3h.6M76 117.4a.64 .64 0 0 1 .7 .6 .64 .64 0 0 1-.7 .7z"/>
<path d="M123.6 107.9l.5-.1 .2 .4-.8 .9h.8M124.9 107.9l.2-.1a.68 .68 0 0 1 .4 .6 .68 .68 0 0 1-.4 .7l-.2-.2-.1-.3zM134 108.2l.3-.4v1.3M134 109.1h.7M134.8 100.7l.1-.1 .3 .1 .1 .7M134.8 100.2v1.2M153.1 102.7v1.3h.6M154.2 102.7v1.3M154.4 103.3l.5 .7M154.9 102.7l-.7 .7M176.2 110.4l-.4-.1-.2 .1v.4l.5 .3 .1 .3-.2 .2-.5-.1M176.6 112.9h.7"/>
<path d="M183 115.5l-.5-.1-.3 .3 .2 .3 .5 .2v.4l-.2 .1-.5-.1M202.6 107.9l.4-.1 .3 .4-.8 .9h.8M210.3 102.7a.64 .64 0 0 1 .7 .6 .64 .64 0 0 1-.7 .7zM211.6 103.5h.9M221.9 115.6l.2-.2a.43 .43 0 0 1 .6 .4v.5a.42 .42 0 0 1-.4 .4 .42 .42 0 0 1-.5-.4zM223.7 115.9l-.3-.1-.2 .2v.2l.5 .1v.3h-.5M226.3 110.4a.6 .6 0 0 0-.8 .5 .6 .6 0 0 0 .6 .7l.2-.1M226.9 110.9h.4M227.5 110.3h-.6v1.3h.6M227.9 110.1a1.46 1.46 0 0 1 0 2M230.6 105.7h.3l.2 .2v.4l-.2 .2h-.3l-.2-.2zM231.6 105.8l.2-.1h.3l.1 .8"/>
<path d="M231.6 105.7v.8M233.6 103.3l.2-.2 .3 .2 .1 .4-.1 .2-.3 .1-.2-.1zM234.7 103.1v.9M235.1 103.1l-.4 .3M241.9 118.4h-.4l-.2 .2 .1 .6h.5M241.9 117.9v1.3M254.1 108.3l-.3-.1-.3 .3 .2 .5h.4M254.1 107.8v1.3M254.7 108.6l.6-.1-.1-.2-.3-.1-.2 .2v.6h.5M260.3 111.1h1M262.6 110.4a.6 .6 0 0 0-.8 .5 .6 .6 0 0 0 .6 .7l.2-.1M263 110.3h.8l-.4 .5 .4 .1v.6l-.2 .1-.6-.1"/>
<path d="M274.1 118.9h-.4l-.2 .2 .1 .6h.5M274.6 119l.2-.1 .4 .1v.5l-.1 .2h-.3l-.2-.1zM275.5 116.9l.2-.1 .3 .1v.8M275.7 118.6l.5-.2 .3 .4-.8 .9h.8M276.6 117.2l.6-.1-.1-.2-.3-.1-.2 .2v.6h.5M278.3 116.9l-.4-.1-.2 .3 .1 .5h.5M278.6 116.8h.5M278.8 116.4v1.1l.3 .2M31.8 121.5l.3 1.2 .3-.9 .2 .9 .3-1.2M33.4 121.5v.1M33.4 121.9v.8M34 122.1h.4"/>
<path d="M34.6 121.5h-.6v1.2M35.1 121.5v.1M35.1 121.9v.8M35.6 121.5h.5l.1 .2-.3 .6M35.9 122.6v.1M37.5 125.6v1.2M38.8 125.6v1.2l-.7-1.2v1.2M39.3 125.6h.7M39.6 125.6v1.2M40.4 125.6h.4l.2 .2-.4 .6M40.6 126.7v.1M138.6 139.2l-.3 .9h.8"/>
<path d="M140.5 139.3v1.2M141 139.7l-.5 .5M141.5 139.9l.6-.1 .1-.2-.1-.2-.6-.1v1.2h.5l.2-.1 .1-.3-.3-.2M148.4 130.6h.8l-.4 .5 .4 .2v.5l-.2 .1-.6-.1M149.8 131.4h.9M150.2 131v.9M151.9 130.6h-.6v.7l.1-.2 .5 .1 .1 .2-.1 .4-.1 .1-.5-.1M153.5 131.3h1M153.5 131.6h1M155.9 130.6h.8l-.4 .5 .3 .2v.5l-.1 .1-.6-.1M157.3 130.8l.2-.2a.68 .68 0 0 1 .4 .7 .68 .68 0 0 1-.4 .6l-.2-.1-.1-.4zM179.9 139.9a.6 .6 0 0 0-.9 .4 .6 .6 0 0 0 .6 .7l.3-.1"/>
<path d="M180.4 139.8v1.2h.6M181.4 139.8v1.2M182.2 139.8l-.8 .7M228.3 131.4h.9M228.7 131v.9M230.4 130.6h-.6v.7l.1-.2 .5 .1 .1 .2-.1 .4-.2 .1-.4-.1M231 131.4h1M231.5 131v.9M232.5 131l.4-.4v1.3M232.5 131.9h.8M233.8 131.4h1M234.3 131v.9"/>
<path d="M235.6 130.6l-.3 .9h.8M235.9 131.1v.8M237.6 131.3h.9M237.6 131.6h.9M240 130.6h.8l-.5 .5 .4 .2v.5l-.2 .1-.5-.1M241.4 130.7l.2-.1a.68 .68 0 0 1 .4 .7 .68 .68 0 0 1-.4 .6 .84 .84 0 0 1-.2-1.2zM267.7 138.1a1.46 1.46 0 0 0 0 1.9M268.2 138.8h.5v.7M268.7 139l-.4 .1-.2 .1 .2 .3h.4M269.9 138.8l-.4-.1-.2 .2 .1 .6h.5M270.2 138.7h.5M270.4 138.3v1.1l.3 .1"/>
<path d="M271.1 138.3v.1M271.1 138.7v.8M271.6 138.7l.3 .8 .3-.8M272.6 139.1l.6-.1v-.2l-.4-.1-.2 .2 .1 .6h.5M274.8 138.3v1.2h.6M275.9 138.3h.1a.43 .43 0 0 1 .6 .4v.4a.42 .42 0 0 1-.4 .5 .42 .42 0 0 1-.5-.5v-.4zM277 138.3l.3 1.2 .2-.9 .3 .9 .3-1.2M278.4 138.1a1.46 1.46 0 0 1 0 1.9M279.4 121.1l.1-.2 .3 .1 .1 .8M280.4 120.9l.2 .9 .3-.6 .2 .6 .3-.9M281.8 121h.5l.1 .8M282.4 121.2l-.4 .1-.2 .2 .2 .3 .4-.1"/>
<path d="M283 120.9v.9M283.3 120.9l-.3 .3M283.7 121.3l.6-.1v-.2l-.4-.1-.2 .2 .1 .6h.5M139.5 144.6l.4-1.3 .4 1.3M139.6 144.3h.6M140.6 140l.4 .5M140.7 144.6v-1.3l.5 1 .4-1v1.3M143.4 141.8l-.4-.1-.2 .3 .1 .5h.5M143.9 141.8h.5l.1 .8M144.5 142l-.4 .1-.2 .2 .2 .3 .4-.1M144.9 141.7h.5M145.1 141.3v1.1l.3 .2"/>
<path d="M145.8 142.2l.6-.2-.1-.2-.4-.1-.1 .2v.6h.5M147.5 141.8l-.4-.1-.2 .3 .1 .5h.5M147.5 141.3v1.3M175 142.2l-.4 .3M176.9 142.3l-.4-.1-.2 .3 .1 .5h.5M177.5 142.3l.1-.1 .3 .1 .1 .8M177.5 141.8v1.3M178.6 141.8v.1M178.6 142.2v.9M179.2 142.3l.4-.1 .2 .3-.1 .5h-.5M179.2 142.2v1.3M180.8 146.4l-.3-.2 .1-.2 .2-.1h.3l.2 .2-.1 .2-.5 .2-.2 .2v.2l.3 .3h.2l.3-.3-.1-.3-.2-.2"/>
<path d="M181.6 140.3l.6 .7M183.5 146a.6 .6 0 0 0-.8 .4 .6 .6 0 0 0 .6 .8l.2-.2M184 146.5h.5M184.6 145.9h-.6v1.3h.6M233.5 144.1h.9M235.6 143.8h-.4l-.2 .2 .1 .6h.5M235.6 143.8v1.2M236.1 143.7l.4-.4v1.3M236.1 144.6h.7M236.3 141.7l.1 .8 .3 .1 .1-.1M236.8 141.7v.9M237.3 141.7l.7 .9"/>
<path d="M238 141.7l-.7 .9M239.6 151h-.5l-.2 .2 .1 .3 .6 .3v.3l-.2 .1h-.5M240.9 151v1.2l-.7-1.2v1.2M248.7 148.9l-.3 .9h.8M249.8 149l.1-.1a.68 .68 0 0 1 .4 .7 .68 .68 0 0 1-.4 .6 .84 .84 0 0 1-.1-1.2zM250.9 149l.2-.1a.68 .68 0 0 1 .5 .7 .68 .68 0 0 1-.5 .6l-.2-.1-.1-.4zM252.5 149.4l-.3-.1-.2 .2 .1 .2 .4 .1v.3h-.5M253.1 148.9v1.1l.2 .2M253.8 148.9v.1M253.8 149.3v.9M254.2 149.3h.5M254.4 148.9v1.1l.3 .2"/>
<path d="M255.1 150.1v.1M255.1 149.4v.1"/>
</g>
<g fill="none" stroke="#009600" stroke-width=".18">
<path d="M162.6 99.3h-2.6v10.2h-25.4M167.6 86.6h-10.1v20.3h-22.9M172.7 89.1v7.7M175.3 86.6h10.1v20.3h12.7M180.3 99.3h2.6v10.2h15.2M200.7 99.3v7.6M83.8 109.5h45.7M129.5 112h-5v10.2M134.6 104.4h22.9M137.2 117.1h60.9M137.2 112h60.9M137.2 114.5h60.9"/>
<path d="M203.2 104.4h17.8M203.2 106.9h17.8M203.2 117.1h17.8M203.2 112h38.1M203.2 119.6h30.5M203.2 114.5h38.1M83.8 124.7h109.2M86.4 122.2h106.6"/>
</g>
<g fill="#009600" stroke="#009600" stroke-width=".18">
<circle cx="124.5" cy="122.2" r=".46"/>
<circle cx="157.5" cy="104.4" r=".46"/>
</g>
<text font-size="2.8" fill="#840000" x="178" y="190.6">Title:</text>
<g font-size="2.1" fill="#840000">
<text x="178" y="184">Sheet: /Concept3/</text>
<text x="178" y="186.7">File: Concept3.kicad_sch</text>
<text x="178" y="196.9">KiCad E.D.A. kicad (6.0.6)</text>
<text x="178" y="194.1">Size: A4</text>
<text x="200" y="194.1">Date:</text>
<text x="263" y="194.1">Rev:</text>
<text x="263" y="196.9">Id: 4/4</text>
</g>
<g font-size="1.8" fill="#840000">
<text x="35" y="11.9">1</text>
<text x="85" y="11.9">2</text>
<text x="135" y="11.9">3</text>
<text x="185" y="11.9">4</text>
<text x="235" y="11.9">5</text>
<text x="285" y="11.9">6</text>
<text x="10.3" y="35.9">A</text>
<text x="285.3" y="35.9">A</text>
<text x="10.3" y="85.9">B</text>
<text x="285.3" y="85.9">B</text>
<text x="10.3" y="135.9">C</text>
<text x="285.3" y="135.9">C</text>
<text x="10.3" y="185.9">D</text>
<text x="285.3" y="185.9">D</text>
<text x="35" y="199.9">1</text>
<text x="85" y="199.9">2</text>
<text x="135" y="199.9">3</text>
<text x="185" y="199.9">4</text>
<text x="235" y="199.9">5</text>
<text x="285" y="199.9">6</text>
</g>
<g font-size="1.8" fill="#0000c2">
<text x="15.2" y="16.5">--- PSRAM Architecture ---</text>
<text x="116.8" y="17.6">POWER BUDGET</text>
<text x="203.2" y="17.5">BOM: @ qty 1 (will be cheaper when producing 100x +)</text>
<text x="15.2" y="18.5">Pico1, Pico2 and all PSRAMs are connected to a shared QSPI bus.</text>
<text x="15.2" y="20.6">Pico1 and Pico2 are connected to a 3-bit, 8 output demux.</text>
<text x="15.2" y="22.6">Demux is connected to each PSRAM's CS pin.</text>
<text x="116.8" y="21.6">2x RP2040</text>
<text x="116.8" y="23.7">8x PSRAM ly68l6400slit</text>
<text x="133.5" y="21.6">2*100(?) = 200mA (let's use max rating @133MHz)</text>
<text x="137.2" y="23.7">1 * 40</text>
<text x="143.3" y="23.7">= 40mA (only draws I during read/write)</text>
<text x="203.2" y="19.5">2x RP2040</text>
<text x="203.2" y="21.6">WiFi Module (ESP32) = $3</text>
<text x="203.2" y="23.6">MC74AC138</text>
<text x="15.2" y="24.7">Pico2 writes to PSRAM.</text>
<text x="15.2" y="26.7">Pico1 reads from PSRAM.</text>
<text x="15.2" y="28.8">Pico2 can hold Pico1 in reset so there is no bus arbitration needed.</text>
<text x="116.8" y="27.8">1x ESP32</text>
<text x="116.8" y="29.8">1x SDCard (SPI mode)</text>
<text x="133.1" y="27.8">345 mA (!) during wifi tx</text>
<text x="203.2" y="25.7">SDCard slot</text>
<text x="203.2" y="27.7">4 x LY68L6400SLIT</text>
<text x="203.2" y="29.8">USB conn.</text>
<text x="220.8" y="27.7">= $11</text>
<text x="15.2" y="32.8">--- N64 ROM ---</text>
<text x="15.2" y="34.9">Pico2 holds Pico1 in reset, fills PSRAM with data.</text>
<text x="116.8" y="33.9">Total: 200+40+8+345+150 = 743 mA</text>
<text x="203.2" y="31.8">SPI Flash (16MB)</text>
<text x="203.2" y="33.8">SPI Flash (2MB)</text>
<text x="203.2" y="35.9">2 x Crystal 12MHz</text>
<text x="219.6" y="35.9">= $0.5</text>
<text x="226.1" y="33.8">W25Q16JVSSIQ</text>
<text x="226.5" y="35.9">XYDBPCNANF-12MHZ / C521567</text>
<text x="226.5" y="31.8">W25Q128JVSIQ</text>
<text x="15.2" y="36.9">Pico2 reads data from SDCard via WiFi module (running custom firmware).</text>
<text x="15.2" y="39">Pico1 handles N64 bus requests, reads data directly from PSRAM.</text>
<text x="116.8" y="38">Need _at least_ 750mA supply, 1A recommended.</text>
<text x="203.2" y="37.9">5V -&gt; 3.3V 1A LDO</text>
<text x="203.2" y="40">TBD 5V/3.3V switch</text>
<text x="220.4" y="40">= $1</text>
<text x="226.8" y="40">BSS84 is too weak</text>
<text x="227.8" y="37.9">SSP1117-3.3V / C277892</text>
<text x="15.2" y="43.1">--- N64 SRAM ---</text>
<text x="15.2" y="45.1">Pico1 handles bus request, read/store in internal SRAM.</text>
<text x="15.2" y="47.2">Stores to external flash and/or SDCard via Pico2.</text>
<text x="203.2" y="42">PCB</text>
<text x="203.2" y="44.1">Total 2+3+1+0.5+11+0.5+1+1+0.5+0.5+3.34+1+1</text>
<text x="244.6" y="44.1">= $26.34</text>
<text x="15.2" y="51.2">--- Pico1 -&gt; Pico2 communication ---</text>
<text x="15.2" y="53.3">Pico1 asserts Pico2_CS.</text>
<text x="203.2" y="48.2">Customer price = 3 * BOM = $79.02</text>
<text x="15.2" y="55.3">Pico2 is interrupted and handles the request as an SPI peripheral.</text>
<text x="15.2" y="57.4">Cart/Pico1 can request data from WiFi and/or SDCard via Pico2.</text>
<text x="15.2" y="61.5">--- Firmware delivery ---</text>
<text x="15.2" y="63.5">* Pico2:</text>
<text x="15.2" y="65.6">Pico2 is &quot;main&quot;.</text>
<text x="15.2" y="67.6">Pico2 has a small bootloader on a small flash.</text>
<text x="15.2" y="69.6">Pico2 downloads application firmware from SDCard via WiFi module into RAM and executes.</text>
<text x="15.2" y="73.7">* Pico1:</text>
<text x="15.2" y="75.8">Pico1 has no external flash. Pins connected to PSRAM bus. QSPI speed must be set to slow.</text>
<text x="15.2" y="77.8">Pico1_FLASH_CS is connected to Pico2 GPIO.</text>
<text x="15.2" y="79.9">Pico2 delivers firmware this way. Firmware comes from SDCard and fits in Pico2's RAM.</text>
<text x="15.2" y="81.9">Pico1 copies FW into RAM, executes and doesn't touch XIP/QSPI bus afterwards.</text>
<text x="15.2" y="86">* WiFi module:</text>
<text x="15.2" y="88">Firmware can be updated from Pico2 with a recovery image.</text>
<text x="167.6" y="84.2">4 IO, 1 CLK</text>
<text x="167.6" y="86.3">PSRAM</text>
<text x="15.2" y="92.1">--- WiFi module role ---</text>
<text x="15.2" y="94.2">Pico2 can initiate WiFi stuff</text>
<text x="172.7" y="93.9">8*CS</text>
<text x="15.2" y="96.2">WiFi module can load ROMs from network to SDCard</text>
<text x="15.2" y="98.3">WiFi module can save SRAM saves to network</text>
<text x="127" y="101.5">No Flash</text>
<text x="162.6" y="99">3-bit 8 out demux</text>
<text x="200.7" y="99">Small Flash</text>
<text x="137.2" y="104">FLASH 4 IO + CLK</text>
<text x="137.2" y="106.6">5</text>
<text x="195.6" y="106.6">5</text>
<text x="205.7" y="104">D+/D-</text>
<text x="205.7" y="106.6">BOOT</text>
<text x="221" y="104">USB connector</text>
<text x="221" y="106.6">Boot Button</text>
<text x="15.2" y="108.5">USB Debugging? Doable or does it mess up irq?</text>
<text x="15.2" y="110.5">Both Picos need to be very responsive.</text>
<text x="96.2" y="109.1">N64_BUS</text>
<text x="111.8" y="109.1">16+2+2 = 20</text>
<text x="124.5" y="111.7">1</text>
<text x="129.5" y="109.1">Pico1</text>
<text x="137.2" y="109.1">3</text>
<text x="137.2" y="111.7">1</text>
<text x="167.6" y="111.7">Pico2_CS</text>
<text x="195.6" y="109.1">3</text>
<text x="195.6" y="111.7">1</text>
<text x="198.1" y="109.1">Pico2</text>
<text x="205.7" y="111.7">4 (MOSI, MISO, CK, CE)</text>
<text x="241.3" y="109.1">SPI Boot Mode</text>
<text x="241.3" y="111.7">Wifi Module, ESP32-C3</text>
<text x="15.2" y="114.6">WiFi access while game is running:</text>
<text x="15.2" y="116.7">Problematic, since accesses may happen at any time.</text>
<text x="15.2" y="118.7">Maybe possible between ALEH/ALEL signals go high after READ</text>
<text x="137.2" y="114.2">RST</text>
<text x="137.2" y="116.7">FLASH_CS</text>
<text x="167.6" y="114.2">Pico1_RST</text>
<text x="167.6" y="116.7">Pico1_FLASH_CS</text>
<text x="195.6" y="116.7">1</text>
<text x="195.6" y="114.2">1</text>
<text x="205.7" y="119.3">6</text>
<text x="205.7" y="116.7">5</text>
<text x="205.7" y="114.2">1</text>
<text x="208.3" y="116.7">Rest of N64 IOs</text>
<text x="233.7" y="119.3">SD-Card</text>
<text x="236.2" y="114.2">EN</text>
<text x="259.1" y="117.7">Alternatively connect</text>
<text x="259.1" y="119.8">SD-Card to Pico2</text>
<text x="15.2" y="122.8">Debug/Print via WiFi?</text>
<text x="96.9" y="124.4">N64_CIC</text>
<text x="195.6" y="124.4">2</text>
<text x="195.6" y="121.8">1</text>
<text x="259.1" y="121.8">for less complex firmware</text>
<text x="15.2" y="126.9">Real debugging using INT?</text>
<text x="119.4" y="132">Pico1 Pin Count = 20+1+1+3+5 = 30</text>
<text x="188" y="132">Pico2 Pin Count = 5+3+1+1+1+1+2+6+5+1+4 = 30</text>
<text x="121.9" y="140.6">Pico SRAM = 264 kB</text>
<text x="121.9" y="142.6">Let's use 128kB dedicated</text>
<text x="160" y="141.1">PSRAM = 4 I/O + CLK</text>
<text x="160" y="143.1">CE</text>
<text x="164.9" y="143.1">= 1 per chip</text>
<text x="221" y="139.6">MC74AC138 fast 3-bit 8 output demultiplexer (active LOW)</text>
<text x="221" y="142.6">Alternative demux</text>
<text x="121.9" y="144.7">for save game SRAM</text>
<text x="160" y="147.2">CE demux 3 bit -&gt; 8 CE</text>
<text x="221" y="144.7">sn74lvc138a-q1</text>
<text x="221" y="150.3">PSRAM alternative to ly68l6400slit:</text>
<text x="221" y="152.3">APS6404L-3SQR-SN</text>
</g>
<text font-size="1.8" fill="#0f0f0f" x="88" y="121.8">N64_COLD_RESET</text>
</svg>
